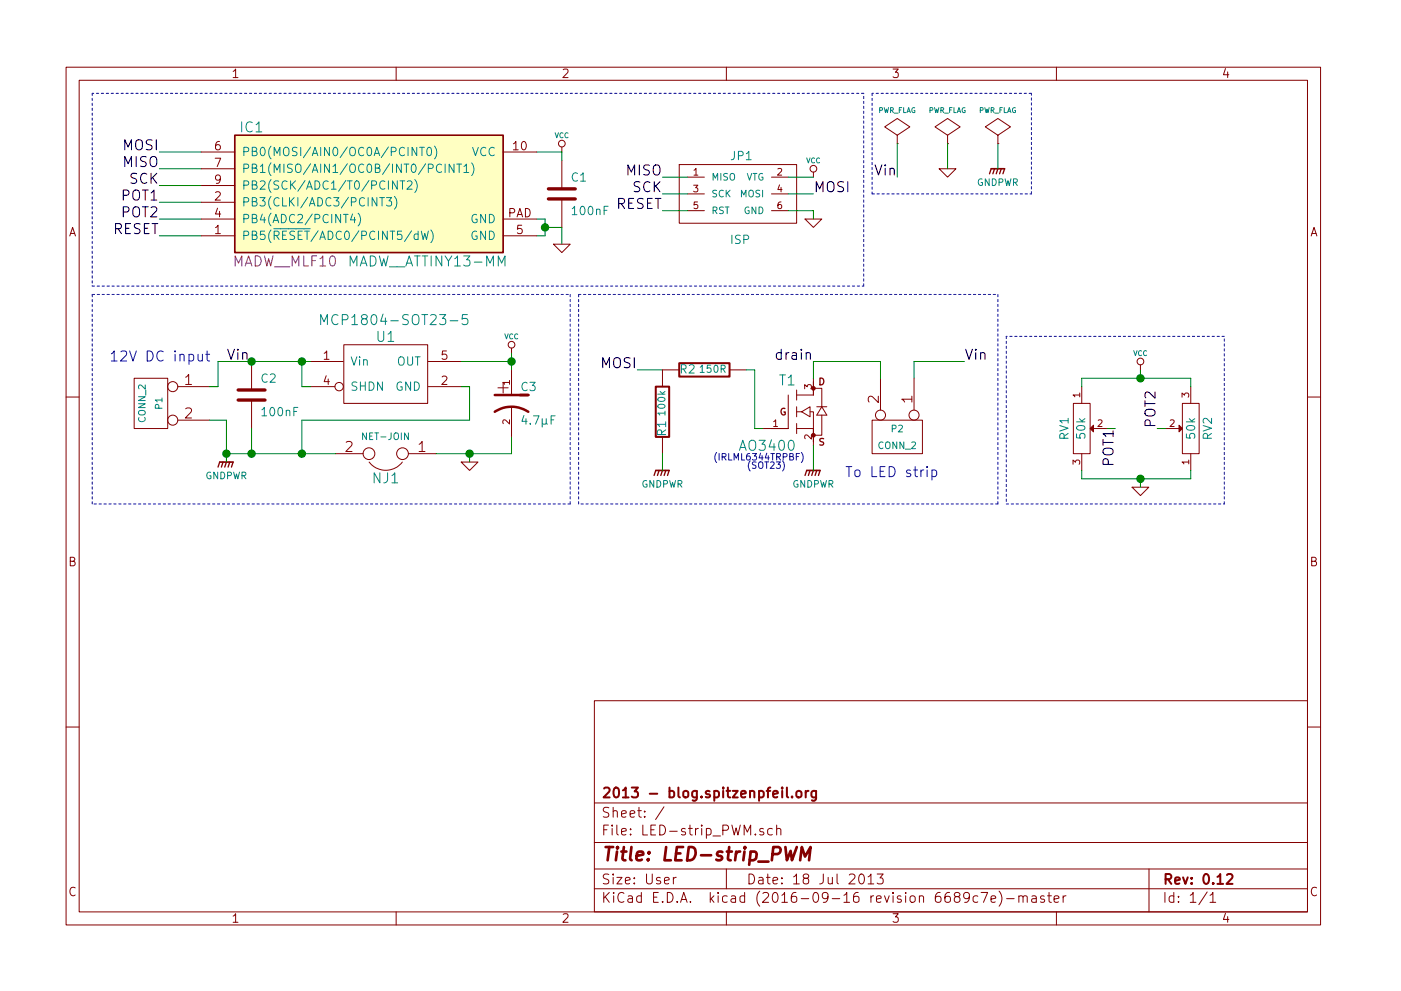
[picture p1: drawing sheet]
<svg xmlns="http://www.w3.org/2000/svg" width="297mm" height="210mm" viewBox="0 0 297 210" stroke-linecap="round" stroke-linejoin="round" font-family="sans-serif">
<g fill="none" stroke="#840000" stroke-width=".21">
<path d="M14 14.3h266v181.9h-266zM16.8 17h260.4v176.5h-260.4zM84 14.3v2.7M154 14.3v2.7M224 14.3v2.7M42.7 32.3h7.1M42.7 35.8h7.1M42.7 39.4h7.1M106.7 32.3h7.1M119.1 31.2v1.1M119.1 34v6.1M144 34.9h24.9v12.5h-24.9z"/>
<path d="M145.8 37.6h3.5M163.6 37.6h3.5M172.5 36.5v1.1M190.2 30.5h.1M190.2 28.7l2.7-1.8-2.7-1.8-2.6 1.8 2.6 1.8v1.8M199.1 35.8h3.6l-1.8 1.8zM200.9 30.5h.1M200.9 28.7l2.7-1.8-2.7-1.8-2.7 1.8 2.7 1.8v1.8M211.6 30.5h.1M211.6 28.7l2.6-1.8-2.6-1.8-2.7 1.8 2.7 1.8v1.8M42.7 50h7.1M42.7 42.9h7.1"/>
<path d="M42.7 46.5h7.1M106.7 50h7.1M106.7 46.5h7.1M117.3 51.8h3.6l-1.8 1.8zM119.1 42.2v6.1M145.8 41.1h3.5M145.8 44.7h3.5M163.6 41.1h3.5M163.6 44.7h3.5M170.7 46.5h3.5l-1.7 1.8zM53.3 76.7v6M65.8 76.7h7"/>
<path d="M72.9 73.1h17.8v12.5h-17.8zM90.8 76.7h7M108.5 73.9v1M108.5 78.5v5.3M144 78.5h-3.5v3.5M154.7 78.5h3.5M241.8 77.4v1.1M14 84.2h2.8M28.4 80.3h7.2v10.6h-7.2zM37.7 82h6.7M37.7 89.1h6.7M53.3 84.9v6"/>
<path d="M65.8 82h5.2M71.1 96.3h5.9M78.3 98a4.4 4.4 0 0 0 7 0M86.6 96.3h5.9M90.8 82h7M97.8 98h3.5l-1.7 1.8zM108.5 86.3v6.4M140.5 92.7v3.6M161.8 90.9h5.3M163.6 90.9h3.5M167.1 83.8v7.1M168.9 82.7v2.2"/>
<path d="M168.9 86.3v2.1M168.9 89.9v2.1M168.9 87.4h1.1M168.9 83.8h3.6M168.9 90.9h3.6M170 87.4l1.7-1.1v2.1zM171.7 87.4h.8v3.5M172.5 90.9v2.9M172.5 81v2.8M172.5 82.4h1.7v3.9M172.5 80.3v3.5M172.5 90.9v3.6"/>
<path d="M173.2 86.3h2.1M174.2 88.1v4.2h-1.7M174.2 86.3l1.1 1.8h-2.1zM184.9 89.1h10.7v7.2h-10.7zM186.7 80.3v6.7M193.8 80.3v6.7M227.6 85.6h3.5v10.7h-3.5zM229.4 82v3.6M229.4 96.3v3.5M231.8 90.9h2.9M247.1 90.9h2.9M250.7 85.6h3.5v10.7h-3.5z"/>
<path d="M252.5 82v3.6M252.5 96.3v3.5M277.2 84.2h2.8M240 103.4h3.6l-1.8 1.7zM14 154.3h2.8M126 148.7h151.2v44.8h-151.2zM277.2 154.3h2.8M126 178.8h151.2M126 170.4h151.2M140.8 171.2l-1.8 2.7M161.9 175.9l-.5-.1-.2 .1-.1 .3a.68 .68 0 0 0 .8 .3l.1 .3-.1 .2-.3 .2-.5-.2M163.7 175.9a.7 .7 0 0 0-.8 0l-.1 .9a.66 .66 0 0 0 .8 .4l.1-.2"/>
<path d="M164.7 175.9a.53 .53 0 0 1 .9 .1v1.2M164.7 175.1v2.1M84 193.5v2.7M126 188.6h151.2M126 184.4h151.2M142.8 186.1v1.4M143.4 186.1l-.4 .2-.2 .2M154 184.4v4.2M154 193.5v2.7M182.3 185.6a.49 .49 0 0 1 .5-.2 .49 .49 0 0 1 .4 .4 1.08 1.08 0 0 1-.6 1.7 1.26 1.26 0 0 1-.3-1.9zM184 186l.7-.6v2.1M184 187.5h1.3"/>
<path d="M186 185.4h1.2l-.6 .9h.5a.85 .85 0 0 1 0 1.1l-.2 .1h-.6l-.3-.1M205.5 190.2l-.4 .5h-.4l-.4-.5v-.5l.2-.2 .6-.2 .3 .3a1.67 1.67 0 0 1-.3 1.7l-.6 .1M207.3 190.2l-.6-.1-.4 .3 .1 .9 .3 .1 .6-.1M208 189.3h1.4l-.9 2.1M210.1 190.8l1-.2-.1-.4-.6-.1-.3 .2 .1 1 .2 .1 .6-.1M211.8 189.1a2.39 2.39 0 0 1 0 3.2M213.4 190.7h1.6M216 190.2a.53 .53 0 0 1 .9 .1v1.1M216 190.1v1.3M216.9 190.3l.3-.2 .5 .1 .1 1.2M218.8 190.2l.2-.1 .6 .1 .1 1.2M219.7 190.6l-.7 .1a.41 .41 0 0 0-.3 .4 .41 .41 0 0 0 .3 .3l.7-.1"/>
<path d="M221.4 190.2l-.5-.1-.3 .3a.68 .68 0 0 0 .8 .4l.1 .3-.1 .2-.2 .1-.6-.1M222.1 190.1h.8M222.4 189.3v1.9l.1 .1 .4 .1M223.5 190.8l1-.2-.1-.4-.6-.1-.3 .2 .1 1 .2 .1 .6-.1M224 193.5v2.7M225.4 190.1v1.3M226 190.1l-.4 .1-.2 .2M243.6 184.4v9.1M255.9 189.2l-1.7 2.7M256.6 190l.6-.7v2.1M256.6 191.4h1.2"/>
<circle cx="119.1" cy="30.5" r=".71"/>
<circle cx="172.5" cy="35.8" r=".71"/>
<circle cx="108.5" cy="73.1" r=".71"/>
<circle cx="241.8" cy="76.7" r=".71"/>
<circle cx="36.6" cy="82" r="1.07"/>
<circle cx="36.6" cy="89.1" r="1.07"/>
<circle cx="71.9" cy="82" r=".89"/>
<circle cx="78.2" cy="96.3" r="1.24"/>
<circle cx="85.3" cy="96.3" r="1.24"/>
<circle cx="186.7" cy="88.1" r="1.07"/>
<circle cx="193.8" cy="88.1" r="1.07"/>
</g>
<path d="M144 77.1h10.7v2.8h-10.7zM139 82h2.9v10.7h-2.9zM166.8 167.1v1.8l.3 .3M167.9 169v.2l-.1-.1 .1-.1v.2M168.9 168a.59 .59 0 0 1 1 .2v.6l-.2 .3a.56 .56 0 0 1-.9-.3zM170.8 167.8v1.4M171.4 167.8l-.4 .1-.2 .3M173 167.8v1.7l-.4 .4-.5-.1M173 167.9a.67 .67 0 0 0-.9 .1l-.1 .2 .1 .8a.67 .67 0 0 0 .9 .1M260.1 185.6l.3-.2 .7 .1a.56 .56 0 0 1 .1 .8l-1.2 1.2h1.3" fill="none" stroke="#840000" stroke-width=".43"/>
<path d="M166.5 179.7l.3 2.8 .8-2 .3 2 1-2.8M169.6 182.5l.4-2.8 .7 2 1.2-2-.4 2.8" fill="none" stroke="#840000" stroke-width=".57"/>
<path d="M116.3 42.2h5.7M116.3 40.1h5.7M50.5 84.9h5.7M50.5 82.7h5.7" fill="none" stroke="#840000" stroke-width=".71"/>
<path d="M104.9 87.4a6.5 6.5 0 0 1 7.1 0M104.9 83.8h7.1h-1.8" fill="none" stroke="#840000" stroke-width=".53"/>
<g fill="none" stroke="#840000" stroke-width=".28">
<path d="M210.1 35.8l-.3 1.1M210.9 35.8l-.4 1.1M211.6 35.8l-.4 1.1M212.3 35.8l-.4 1.1M213 35.8l-.4 1.1M46.6 98l-.4 1.1M47.3 98l-.4 1.1M48 98l-.4 1.1M48.7 98l-.3 1.1M49.4 98l-.3 1.1M139 99.8l-.3 1.1M139.7 99.8l-.3 1.1"/>
<path d="M140.5 99.8l-.4 1.1M141.2 99.8l-.4 1.1M141.9 99.8l-.4 1.1M171 99.8l-.3 1.1M171.7 99.8l-.3 1.1M172.5 99.8l-.4 1.1M173.2 99.8l-.4 1.1M173.9 99.8l-.4 1.1"/>
</g>
<path d="M49.8 28.7h56.9v24.9h-56.9zM210.1 35.8h2.9M46.6 98h2.8M139 99.8h2.9M171 99.8h2.9" fill="none" stroke="#840000" stroke-width=".36"/>
<path d="M42 75.2v1.1a.52 .52 0 0 0 .4 .3 .52 .52 0 0 0 .5-.2M42.9 75.2v1.4M43.6 75.2h.8M43.9 74.5v1.8l.1 .2 .4 .1M165.9 97.8a1.63 1.63 0 0 1 0 2.1M168.8 96.9h.5M169.5 96.2h-.7v1.4M169.9 96a1.63 1.63 0 0 1 0 2.1M179.4 99h1.2M180 99v2.1" fill="none" stroke="#0000c2" stroke-width=".21"/>
<g fill="none" stroke="#008484" stroke-width=".21">
<path d="M84.2 38.4v1.7l-1-1.7v1.7M84.8 38.4h1M85.3 38.4v1.7M86.3 38.5l.3-.1h.4l.4 .5-1.1 1.2h1.1M87.9 38.1a1.96 1.96 0 0 1 0 2.7M88.4 31.3v1.7l-1-1.7v1.7M89 31.3h1M89.5 31.3v1.7M90.7 31.4l.2-.1a.98 .98 0 0 1 .3 1.7h-.3l-.3-.3-.1-.8zM92.1 31a2.06 2.06 0 0 1 0 2.7M94.4 34.8v1.8M96.3 34.8v1.8l-1.1-1.8v1.8"/>
<path d="M96.8 34.8h1.1M97.4 34.8v1.8M98.4 35.3l.5-.5v1.8M98.4 36.6h1M100 34.6a2.06 2.06 0 0 1 0 2.7M74.7 45.4l-.4 1.3h1.1M75.2 46.1v1.2M75.9 45.2a1.96 1.96 0 0 1 0 2.7M80.5 41.9h1M81 41.9v1.8M81.9 41.9h1.1l-.5 .7 .5 .2v.6l-.1 .2-.7 .1-.3-.2M83.6 41.7a2.06 2.06 0 0 1 0 2.7"/>
<path d="M88.6 49.7l-.5-.1-.3 .4 .1 .7h.7M88.6 49v1.8M89.3 49l.4 1.8 .4-1.3 .3 1.3 .4-1.8M91.3 48.8a2.06 2.06 0 0 1 0 2.7M68 68.9v-2.2l.7 1.6 .7-1.6v2.2M99.1 66.7h-1l-.1 1a.86 .86 0 0 1 1.1 0l.1 .7-.2 .4-.7 .1-.3-.2"/>
</g>
<circle cx="172.5" cy="92.3" r=".36" fill="#840000" stroke="#840000" stroke-width=".28"/>
<g fill="none" stroke="#008400" stroke-width=".21">
<path d="M33.8 32.3h8.9M33.8 35.8h8.9M33.8 39.4h8.9M113.8 32.3h5.3v1.7M140.5 37.6h5.3M167.1 37.6h5.4M190.2 30.5v7.1M200.9 30.5v5.3M211.6 30.5v5.3M33.8 50h8.9M33.8 42.9h8.9M33.8 46.5h8.9"/>
<path d="M113.8 46.5h1.8v3.5h-1.8M115.6 48.3h3.5v3.5M140.5 44.7h5.3M140.5 41.1h5.3M167.1 44.7h5.4v1.8M167.1 41.1h5.4M64 76.7v5.3h1.8M65.8 76.7h-19.6v5.3h-1.8M97.8 76.7h10.7M108.5 74.9v3.6M135.1 78.5h5.4M158.2 78.5h1.8v12.4h1.8"/>
<path d="M204.5 76.7h-10.7v3.6M241.8 78.5v1.8M44.4 89.1h3.6v8.9M48 96.3h23.1M53.3 90.9v5.4M97.8 82h1.8v7.1h-35.6v7.2M99.6 96.3v1.7M108.5 92.7v3.6h-16M140.5 96.3v3.5M172.5 80.3v-3.6h14.2v3.6M172.5 94.5v5.3M229.4 82v-1.7h23.1v1.7"/>
<path d="M229.4 99.8v1.8h23.1v-1.8M245.4 90.9h1.7M241.8 101.6v1.8"/>
</g>
<g fill="none" stroke="#0000c2" stroke-width=".21" stroke-dasharray=".5 .6">
<path d="M19.6 19.8v40.9M183.1 19.8h-163.5M184.9 19.8v21.3M218.7 19.8h-33.8M184.9 41.1h33.8M218.7 41.1v-21.3M19.6 62.5h101.3M19.6 60.7h163.5M120.9 62.5v44.4M122.7 62.5h88.9M183.1 60.7v-40.9M211.6 62.5v44.4"/>
<path d="M213.3 71.4v35.5M259.6 71.4h-46.3M19.6 106.9v-44.4M120.9 106.9h-101.3M122.7 106.9v-44.4M211.6 106.9h-88.9M213.3 106.9h46.3M259.6 106.9v-35.5"/>
</g>
<g fill="#008400" stroke="#008400" stroke-width=".36">
<circle cx="64" cy="76.7" r=".71"/>
<circle cx="108.5" cy="76.7" r=".71"/>
<circle cx="53.3" cy="76.7" r=".71"/>
<circle cx="53.3" cy="96.3" r=".71"/>
<circle cx="48" cy="96.3" r=".71"/>
<circle cx="64" cy="96.3" r=".71"/>
<circle cx="99.6" cy="96.3" r=".71"/>
<circle cx="241.8" cy="80.3" r=".71"/>
<circle cx="241.8" cy="101.6" r=".71"/>
<circle cx="115.6" cy="48.3" r=".71"/>
</g>
<g fill="#840000" stroke="#840000" stroke-width=".21">
<path d="M231.1 90.9l.7-.7v1.4z"/>
<path d="M250 90.2l.7 .7-.7 .7z"/>
</g>
<path d="M49.8 28.7h56.9v24.9h-56.9z" fill="#ffffc2" stroke="#ffffc2" stroke-width=".21"/>
<text font-size="4" fill="#840000" x="105.5" y="83.5">+</text>
<text font-size="3.9" fill="#840000" x="127.4" y="182.7">Title: LED-strip_PWM</text>
<g font-size="3" fill="#008484">
<text x="51" y="28.1">IC1</text>
<text x="74.2" y="56.5">MADW__ATTINY13-MM</text>
<text x="70.4" y="69">MCP1804-SOT23-5</text>
<text x="79.9" y="72.5">U1</text>
<text x="165.2" y="81.8">T1</text>
<text x="79.1" y="102.5">NJ1</text>
</g>
<g font-size="3">
<text x="26.2" y="35.5">MISO</text>
<text x="26.2" y="31.9">MOSI</text>
<text x="27.5" y="39">SCK</text>
<text x="132.8" y="37.2">MISO</text>
<text x="134.2" y="40.8">SCK</text>
<text x="172.5" y="40.8">MOSI</text>
<text x="185.6" y="37.2">Vin</text>
<text x="26" y="42.6">POT1</text>
<text x="26" y="46.1">POT2</text>
<text x="130.5" y="44.3">RESET</text>
<text x="23.9" y="49.7">RESET</text>
<text x="48" y="76.3">Vin</text>
<text x="165.2" y="76.3">drain</text>
<text x="204.5" y="76.3">Vin</text>
<text x="127.5" y="78.1">MOSI</text>
<text x="245" y="90.9" transform="rotate(-90 245 90.9)">POT2</text>
</g>
<text font-size="3" fill="#840084" x="49.3" y="56.5">MADW__MLF10</text>
<g font-size="3" fill="#0000c2">
<text x="23.1" y="76.7">12V DC input</text>
<text x="157.2" y="95.7">AO3400</text>
<text x="181.5" y="101.2">To LED strip</text>
</g>
<g font-size="3" fill="#840000">
<text x="39.2" y="81.7">1</text>
<text x="39.2" y="88.8">2</text>
<text x="186.3" y="85.5" transform="rotate(-90 186.3 85.5)">2</text>
<text x="193.4" y="85.5" transform="rotate(-90 193.4 85.5)">1</text>
<text x="73.2" y="95.9">2</text>
<text x="88.7" y="95.9">1</text>
</g>
<text font-size="3" fill="#008400" x="236.1" y="98.7" transform="rotate(-90 236.1 98.7)">POT1</text>
<g font-size="2.9" fill="#840000">
<text x="127.4" y="173.5">Sheet: /</text>
<text x="127.4" y="169.3">2013 - blog.spitzenpfeil.org</text>
<text x="127.4" y="177.3">File: LED-strip_PWM.sch</text>
<text x="127.4" y="191.6">KiCad E.D.A. kicad (2016-09-16 revision 6689c7e)-master</text>
<text x="127.4" y="187.6">Size: User</text>
<text x="158.2" y="187.6">Date: 18 Jul 2013</text>
<text x="246.4" y="187.6">Rev: 0.12</text>
<text x="246.4" y="191.6">Id: 1/1</text>
</g>
<g font-size="2.5" fill="#840000">
<text x="49" y="16.5">1</text>
<text x="119" y="16.5">2</text>
<text x="189" y="16.5">3</text>
<text x="259" y="16.5">4</text>
<text x="45.6" y="31.9">6</text>
<text x="45.6" y="35.5">7</text>
<text x="108.9" y="31.9">10</text>
<text x="45.6" y="39">9</text>
<text x="45.6" y="42.6">2</text>
<text x="45.6" y="46.1">4</text>
<text x="107.6" y="46.1">PAD</text>
<text x="14.5" y="50.1">A</text>
<text x="45.6" y="49.7">1</text>
<text x="109.6" y="49.7">5</text>
<text x="277.7" y="50.1">A</text>
<text x="68.6" y="76.3">1</text>
<text x="93.6" y="76.3">5</text>
<text x="68.6" y="81.7">4</text>
<text x="93.6" y="81.7">2</text>
<text x="14.5" y="120.1">B</text>
<text x="277.7" y="120.1">B</text>
<text x="14.5" y="190.1">C</text>
<text x="277.7" y="190.1">C</text>
<text x="49" y="195.7">1</text>
<text x="119" y="195.7">2</text>
<text x="189" y="195.7">3</text>
<text x="259" y="195.7">4</text>
</g>
<g font-size="2.5" fill="#008484">
<text x="51.2" y="33.1">PB0(MOSI/AIN0/OC0A/PCINT0)</text>
<text x="100" y="33.1">VCC</text>
<text x="155" y="34">JP1</text>
<text x="51.2" y="36.7">PB1(MISO/AIN1/OC0B/INT0/PCINT1)</text>
<text x="51.2" y="40.3">PB2(SCK/ADC1/T0/PCINT2)</text>
<text x="121.2" y="38.5">C1</text>
<text x="51.2" y="43.8">PB3(CLKI/ADC3/PCINT3)</text>
<text x="51.2" y="47.4">PB4(ADC2/PCINT4)</text>
<text x="99.7" y="47.4">GND</text>
<text x="121.5" y="45.7">100nF</text>
<text x="51.2" y="50.9">PB5(RESET/ADC0/PCINT5/dW)</text>
<text x="99.7" y="50.9">GND</text>
<text x="154.9" y="51.8">ISP</text>
<text x="74.2" y="77.6">Vin</text>
<text x="84.1" y="77.6">OUT</text>
<text x="55.4" y="81.2">C2</text>
<text x="74.2" y="82.9">SHDN</text>
<text x="83.8" y="82.9">GND</text>
<text x="110.5" y="83">C3</text>
<text x="144.2" y="79.3">R2</text>
<text x="55.8" y="88.3">100nF</text>
<text x="110.9" y="90.1">4.7µF</text>
<text x="141.2" y="92.5" transform="rotate(-90 141.2 92.5)">R1</text>
<text x="226.6" y="93.3" transform="rotate(-90 226.6 93.3)">RV1</text>
<text x="230.1" y="93" transform="rotate(-90 230.1 93)">50k</text>
<text x="253.4" y="93" transform="rotate(-90 253.4 93)">50k</text>
<text x="257" y="93.3" transform="rotate(-90 257 93.3)">RV2</text>
</g>
<g font-size="2.1" fill="#008484">
<text x="148.6" y="79.1">150R</text>
<text x="141.1" y="87.9" transform="rotate(-90 141.1 87.9)">100k</text>
</g>
<g font-size="2" fill="#840000">
<text x="147" y="37.2">1</text>
<text x="147" y="40.8">3</text>
<text x="164.8" y="37.2">2</text>
<text x="164.8" y="40.8">4</text>
<text x="147" y="44.3">5</text>
<text x="164.8" y="44.3">6</text>
<text x="108.1" y="81.7" transform="rotate(-90 108.1 81.7)">1</text>
<text x="172.1" y="82.6" transform="rotate(-90 172.1 82.6)">3</text>
<text x="173.5" y="81.7">D</text>
<text x="165.3" y="88.1">G</text>
<text x="229" y="84.3" transform="rotate(-90 229 84.3)">1</text>
<text x="252.1" y="84.3" transform="rotate(-90 252.1 84.3)">3</text>
<text x="108.1" y="90" transform="rotate(-90 108.1 90)">2</text>
<text x="163.9" y="90.6">1</text>
<text x="172.1" y="93.2" transform="rotate(-90 172.1 93.2)">2</text>
<text x="173.6" y="94.5">S</text>
<text x="232.7" y="90.6">2</text>
<text x="248" y="90.6">2</text>
<text x="229" y="98.6" transform="rotate(-90 229 98.6)">3</text>
<text x="252.1" y="98.6" transform="rotate(-90 252.1 98.6)">1</text>
</g>
<g font-size="2" fill="#008484">
<text x="150.8" y="38.3">MISO</text>
<text x="150.8" y="41.9">SCK</text>
<text x="157.1" y="41.9">MOSI</text>
<text x="158.1" y="38.3">VTG</text>
<text x="207.1" y="39.4">GNDPWR</text>
<text x="150.8" y="45.4">RST</text>
<text x="157.7" y="45.4">GND</text>
<text x="30.9" y="89.6" transform="rotate(-90 30.9 89.6)">CONN_2</text>
<text x="34.4" y="86.8" transform="rotate(-90 34.4 86.8)">P1</text>
<text x="77.1" y="93.3">NET-JOIN</text>
<text x="186.2" y="95.3">CONN_2</text>
<text x="189" y="91.7">P2</text>
<text x="43.5" y="101.7">GNDPWR</text>
<text x="135.9" y="103.4">GNDPWR</text>
<text x="167.9" y="103.4">GNDPWR</text>
</g>
<g font-size="1.9" fill="#0000c2">
<text x="151.1" y="97.7">(IRLML6344TRPBF)</text>
<text x="158.2" y="99.5">(SOT23)</text>
</g>
<g font-size="1.5" fill="#008484">
<text x="186.1" y="24">PWR_FLAG</text>
<text x="196.7" y="24">PWR_FLAG</text>
<text x="207.4" y="24">PWR_FLAG</text>
<text x="117.6" y="29.3">VCC</text>
<text x="170.9" y="34.6">VCC</text>
<text x="106.9" y="72">VCC</text>
<text x="240.2" y="75.5">VCC</text>
</g>
</svg>
